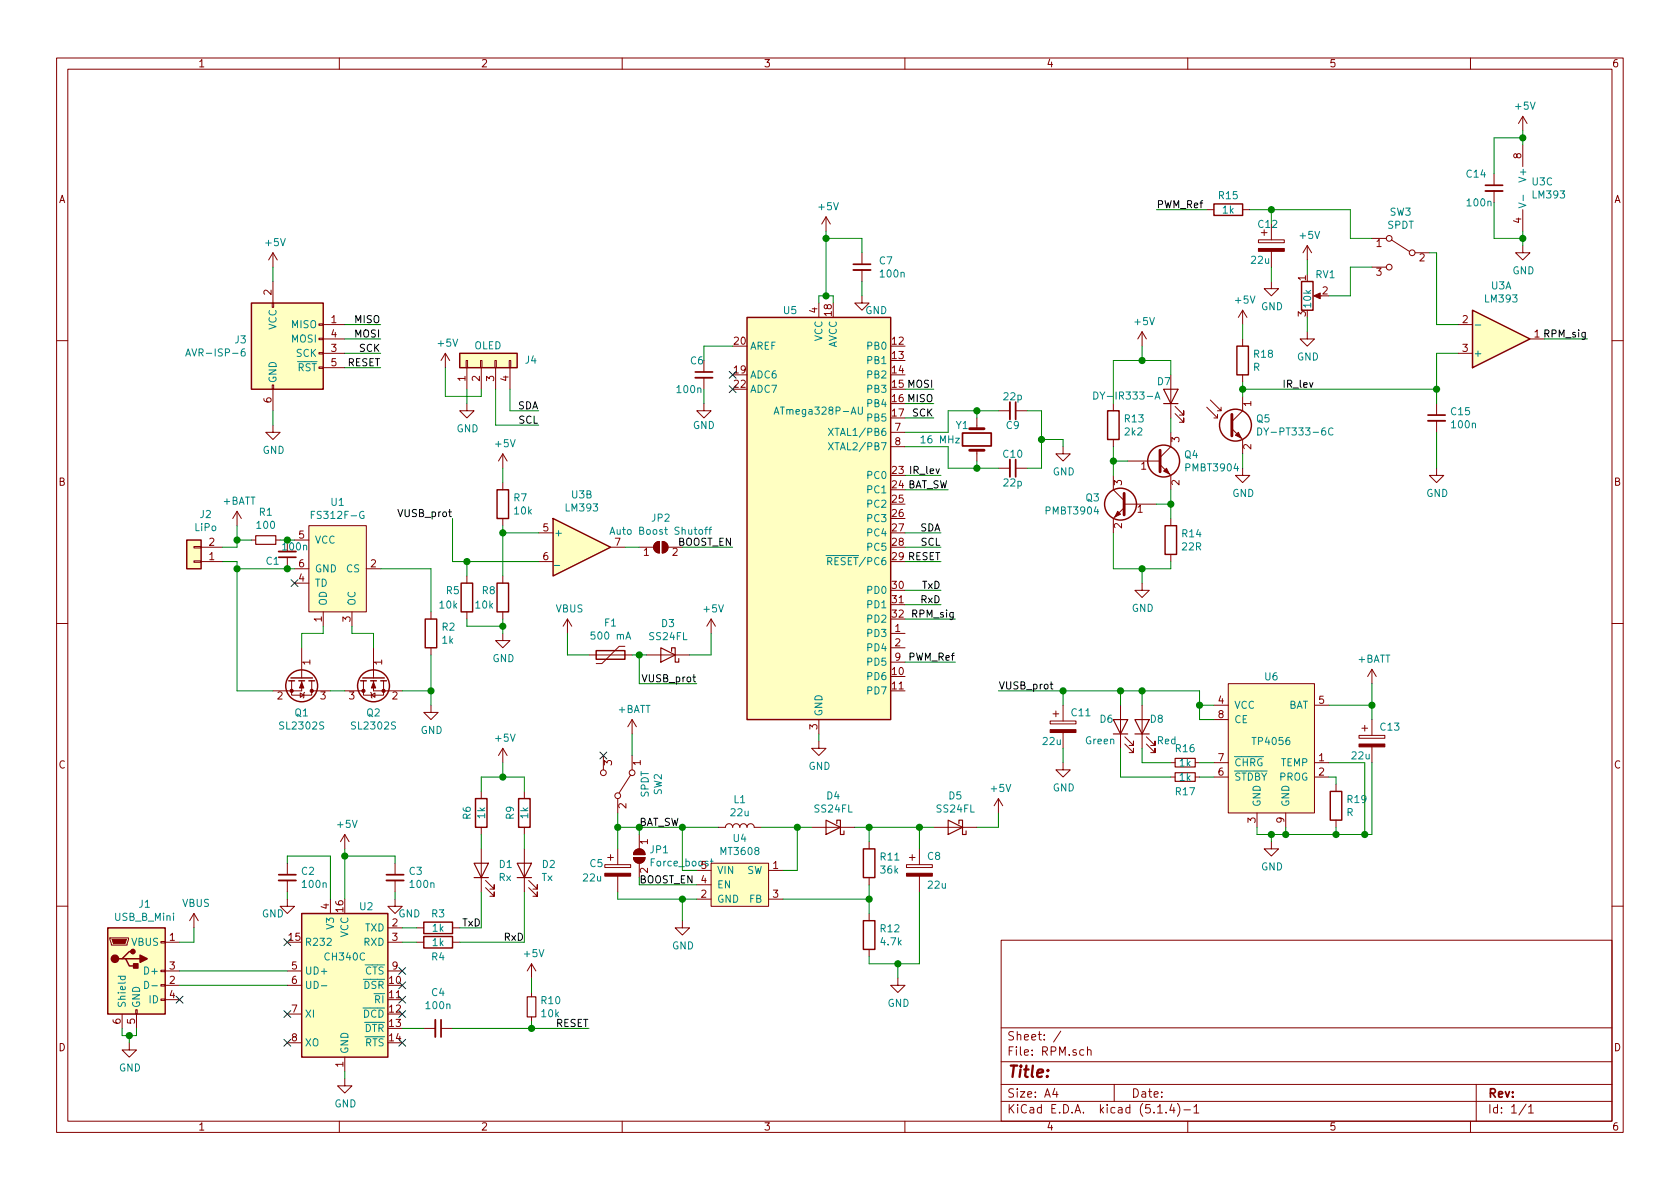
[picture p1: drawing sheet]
<svg xmlns="http://www.w3.org/2000/svg" width="297mm" height="210mm" viewBox="0 0 297 210" stroke-linecap="round" stroke-linejoin="round" font-family="sans-serif">
<g fill="none" stroke="#840000" stroke-width=".18">
<path d="M10 10.3h277v189.9h-277zM12 12.2h273v186.1h-273zM60 10.3v1.9M110 10.3v1.9M160 10.3v1.9M210 10.3v1.9M260 10.3v1.9M146 38.3l-.7 1.3M146 38.3v2.6M146 38.3l.8 1.3M213.4 37.1h1.2M219.7 37.1h1.3"/>
<path d="M224.8 39.6v2.8M264.2 30.7v2.1M264.2 33.8v2M269.2 20.6l-.7 1.2M269.2 20.6v2.5M269.2 25.6v3.9M269.2 37.1v3.8M269.2 20.6l.8 1.2M48.1 53.6h.3v.8h-.3zM48.3 44.7v2.5M48.3 49.8v3.8M48.3 44.7l-.8 1.3"/>
<path d="M48.3 44.7l.7 1.3M56.4 59.8h.7v.3h-.7zM56.4 57.3h.7v.2h-.7zM57.1 57.4h3.9M57.1 59.9h3.9M144.8 53.6v2.5M152.4 52.3v1.3h1.3l-1.3 1.3-1.3-1.3h1.3M152.4 44.7v2M152.4 47.7v2.1M201.9 58.7v2.5M201.9 58.7l-.7 1.2M201.9 58.7l.8 1.2"/>
<path d="M219.7 54.9l-.8 1.2M219.7 54.9v2.5M219.7 59.9v1.3M219.7 54.9l.8 1.2M222.5 42.4h4.6v.5h-4.6zM223 41.1h1M223.5 40.6v1.1M224.8 49.8v1.2h1.3l-1.3 1.3-1.3-1.3h1.3M224.8 44.4v2.8M231.1 58.7v1.2h1.3l-1.3 1.3-1.2-1.3h1.2M231.1 43.4l-.7 1.3M231.1 43.4v2.6"/>
<path d="M231.1 43.4l.8 1.3M232.7 52.3h1M242.6 42.2h2.5M242.6 47.2h2.5M246 42.4l3.2 2M250.2 44.7h2.5M257.8 57.4h2.5M269.2 43.4v1.3h1.3l-1.3 1.3-1.2-1.3h1.2M270.5 59.9h2.5M10 60.2h2M48.1 68.1h.3v.7h-.3zM48.3 75.2v1.2h1.2l-1.2 1.3-1.3-1.3h1.3"/>
<path d="M48.3 68.8v3.8M56.4 64.9h.7v.2h-.7zM56.4 62.4h.7v.2h-.7zM57.1 62.5h3.9M57.1 65h3.9M78.7 62.5l-.7 1.2M78.7 62.5v2.5M78.7 62.5l.8 1.2M82.4 63.7h.3v1.3h-.3zM82.5 71.4v1.2h1.3l-1.3 1.3-1.2-1.3h1.2M82.5 65v3.8M85 63.7h.2v1.3h-.2z"/>
<path d="M85.1 65v3.8M87.5 63.7h.3v1.3h-.3zM87.6 65v3.8M90 63.7h.3v1.3h-.3zM90.2 65v3.8M124.5 71.4v1.2h1.2l-1.2 1.3-1.3-1.3h1.3M124.5 63.7v2.1M124.5 66.8v2M157.5 76.4h2.5M157.5 79h2.5M172.7 73.9v1.9M172.7 79.6v1.9"/>
<path d="M176.5 72.6h2.1M179.6 72.6h2M188 79v1.3h1.2l-1.2 1.2-1.3-1.2h1.3M196.8 71.4v1.2M196.8 77.7v1.3M207 66.3v7.6M207 76.4v2.6l-1.9 1.9M207.8 73.1l1.5 1.6v-.8v.8h-.8M207.8 71.9l1.5 1.5v-.8v.8h-.8M213.4 72l1.9 1.9v-.6M214 70.7l1.9 1.9v-.6M214.6 73.9h.7"/>
<path d="M215.3 72.6h.6M217.8 75.8l1.9 1.9v2.6M219.7 66.3v1.3M219.7 70.1v2.5l-1.9 1.9M254 71.4v2M254 74.4v2M257.8 62.5h2.5M285 60.2h2M34.3 96.6h1.3v.3h-1.3zM34.3 99.2h1.3v.2h-1.3zM35.6 99.3h3.8M35.6 96.8h3.8"/>
<path d="M41.9 90.4l-.8 1.3M41.9 90.4v2.6M41.9 90.4l.8 1.3M44.4 95.5h.8M48.8 95.5h.7M50.8 98.5v2.1M52.1 95.5h2.5M54.6 93h10.2v15.2h-10.2zM88.9 80.3v2.5M88.9 85.3v1.3M88.9 91.7v1.3M88.9 80.3l-.8 1.2"/>
<path d="M88.9 80.3l.8 1.2M95.2 94.2h2.6M95.2 99.3h2.6M107.9 96.8h2.6M113 96.8h2.6M115.8 96.1l.4-.3h.4v2a1.03 1.03 0 0 1-.9-.6 1.03 1.03 0 0 1 .1-1.1zM117.1 95.8a1.02 1.02 0 0 1 1 1 1.02 1.02 0 0 1-1 1zM118.1 96.8h2.5M176.5 82.8h2.1M179.6 82.8h2M196.8 84.1v2.5l2 1.9M198.8 89.8l-2 1.9v2.5"/>
<path d="M198.8 89.1h5.7M199.4 81.5h5.7M205.1 82.2l1.9 1.9v2.5M207 91.7v1.3M207 98v1.3M219.7 82.8v1.3h1.3l-1.3 1.2-1.3-1.2h1.3M254 82.8v1.3h1.3l-1.3 1.2-1.3-1.2h1.3M10 110.3h2M52.1 100.6h2.5M52.1 103.1h2.5M53.3 114.5v5.1M53.3 119.7v.2"/>
<path d="M57.1 108.2v2.5M62.2 108.2v2.5M64.8 100.6h2.5M66 114.5v5.1M66 119.7v.2M76.2 108.2v1.3M76.2 114.5v1.3M82.5 101.8v1.3M82.5 108.2v1.3M88.9 112v1.3h1.3l-1.3 1.2-1.3-1.2h1.3M88.9 101.8v1.3M88.9 108.2v1.3"/>
<path d="M100.3 109.5l-.7 1.2M100.3 109.5v2.5M100.3 109.5l.8 1.2M104.1 115.8h7.7M110.5 114.3h-1l-3.1 3h-1M114.3 115.8h7.6M125.7 109.5l-.7 1.2M125.7 109.5v2.5M125.7 109.5l.8 1.2M157.5 112h2.5M157.5 114.5h2.5M157.5 117.1h2.5"/>
<path d="M201.9 103.1v1.3h1.3l-1.3 1.3-1.2-1.3h1.2M242.6 118.4l-.8 1.2M242.6 118.4v2.5M242.6 118.4l.7 1.2M285 110.3h2M51.6 120.4v2.5h3.5v-.7M53.1 122.5l.6 .4-.6 .4zM53.3 120.4v1.8h-5M53.8 122.4l-.1 .1v.8l-.1 .1M55.1 120.4v1.8M55.1 122.2h3.3M61 122.2h3.3"/>
<path d="M64.3 120.4v1.8M65.5 122.4l.2 .1v.8l.1 .1M65.7 122.9l.6-.4v.8zM66 120.4v1.8h5.1M67.8 120.4v2.5h-3.5v-.7M76.2 124.7v1.3h1.3l-1.3 1.2-1.3-1.2h1.3M85.1 139.9v1.3M88.9 132.3v2.6M88.9 132.3l-.8 1.3M88.9 132.3l.8 1.3M92.7 139.9v1.3M106.7 133.6v2.5"/>
<path d="M111.5 137l-2 3.2M111.8 127.2v2.6M111.8 133.6v2.5M111.8 127.2l-.8 1.3M111.8 127.2l.7 1.3M144.8 131.1v1.2h1.2l-1.2 1.3-1.3-1.3h1.3M144.8 127.2v2.6M185.7 127.5h4.5v.5h-4.5zM186.2 126.2h1M186.7 125.7v1M188 134.9v1.2h1.2l-1.2 1.3-1.3-1.3h1.3M188 124.7v2.8"/>
<path d="M188 129.5v2.8M198.1 124.7v7.6M198.9 131.6l1.5 1.5v-.8v.8h-.8M198.9 130.3l1.5 1.5v-.7v.7h-.8M201.9 124.7v7.6M202.7 131.6l1.5 1.5v-.8v.8h-.7M202.7 130.3l1.5 1.5v-.7v.7h-.7M207 134.9h.8M207 137.4h.8M211.3 134.9h.8M211.3 137.4h.8M214.6 134.9h2.6"/>
<path d="M214.6 137.4h2.6M214.6 124.7h2.6M214.6 127.2h2.6M217.2 120.9h15.2v22.9h-15.2zM232.4 134.9h2.5M232.4 137.4h2.5M232.4 124.7h2.5M236.2 138.7v1.2M240.3 130h4.6v.6h-4.6zM240.8 128.8h1M241.3 128.3v1M242.6 127.2v2.8"/>
<path d="M242.6 132.1v2.8M50.8 159v1.3h1.3l-1.3 1.2-1.3-1.2h1.3M50.8 152.6v2.1M50.8 155.7v2M58.4 159v2.5M61 147.6l-.8 1.2M61 147.6v2.5M61 147.6l.7 1.2M69.8 159v1.3h1.3l-1.3 1.2-1.2-1.2h1.2M69.8 152.6v2.1M69.8 155.7v2M85.1 146.3v1.3"/>
<path d="M85.1 150.1v7.6M85.9 157l1.5 1.5v-.8v.8h-.8M85.9 155.7l1.5 1.5v-.7v.7h-.8M92.7 146.3v1.3M92.7 150.1v7.6M93.5 157l1.5 1.5v-.8v.8h-.8M93.5 155.7l1.5 1.5v-.7v.7h-.8M106.9 152.9h4.6v.5h-4.6zM107.4 151.6h1.1M107.9 151.1v1M109.2 141.2v2.6M109.2 150.1v2.8"/>
<path d="M109.2 154.9v2.8M112 151.6h2a1.02 1.02 0 0 1-1 1 1.02 1.02 0 0 1-1-1zM112.2 150.5a1.02 1.02 0 0 1 1.2-.3 1.02 1.02 0 0 1 .6 .9h-2zM113 147.6v2.5M113 152.6v2.6M123.2 153.9h2.5M123.2 159h2.5M123.2 156.5h2.5M125.7 152.6h10.2v7.7h-10.2zM127 146.3h1.3a.63 .63 0 0 1 .6-.6 .63 .63 0 0 1 .6 .6 .63 .63 0 0 1 .7-.6 .63 .63 0 0 1 .6 .6 .63 .63 0 0 1 .6-.6 .63 .63 0 0 1 .7 .6 .63 .63 0 0 1 .6-.6 .63 .63 0 0 1 .6 .6h1.3M135.9 153.9h2.5M135.9 159h2.5"/>
<path d="M143.5 146.3h7.6M153.7 148.8v1.3M153.7 155.2v1.3M160.3 152.9h4.5v.5h-4.5zM160.8 151.6h1M161.3 151.1v1M162.6 150.1v2.8M162.6 154.9v2.8M165.1 146.3h7.6M176.5 141.2l-.7 1.3M176.5 141.2v2.6M176.5 141.2l.8 1.3"/>
<path d="M222.2 143.8v2.5M224.8 148.8v1.3h1.3l-1.3 1.3-1.3-1.3h1.3M227.3 143.8v2.5M236.2 145v1.3M10 160.2h2M19.4 165.9h3.3v.2l-.2 1h-2.8zM21.6 179.3v2.6M24 178.6h.3v.7h-.3zM24.1 179.3v2.6M28.4 176.7h.8v.2h-.8zM28.4 174.1h.8v.3h-.8zM28.4 171.6h.8v.2h-.8z"/>
<path d="M28.4 166.5h.8v.2h-.8zM29.2 166.6h2.5M29.2 174.2h2.5M29.2 171.7h2.5M29.2 176.8h2.5M34.3 161.5l-.8 1.3M34.3 161.5v2.6M34.3 161.5l.8 1.3M50.8 174.2h2.5M50.8 171.7h2.5M50.8 179.3h2.5M68.6 166.6h2.5"/>
<path d="M68.6 164.1h2.5M68.6 171.7h2.5M73.7 166.6h1.2M73.7 164.1h1.2M80 166.6h1.3M80 164.1h1.3M94 170.4v2.6M94 175.5v.8M94 179.8v.8M94 170.4l-.8 1.3M94 170.4l.7 1.3M120.6 162.8v1.3h1.3l-1.3 1.2-1.2-1.2h1.2"/>
<path d="M153.7 161.5v1.3M153.7 167.9v1.3M158.7 173v1.2h1.3l-1.3 1.3-1.2-1.3h1.2M177 166.3h108v32h-108zM285 160.2h2M22.9 184.4v1.3h1.2l-1.2 1.2-1.3-1.2h1.3M50.8 184.4h2.5M60 198.3v1.9M61 190.7v1.3h1.2l-1.2 1.3-1.3-1.3h1.3M61 186.9v2.6M74.9 181.9h2.1M78 181.9h2"/>
<path d="M110 198.3v1.9M160 198.3v1.9M177 194.8h108M177 191.8h108M177 187.8h108M177 181.8h108M186.5 192.5l-.4 1h1M186.8 193v1M187.6 182.3l-1.3 2M191.6 185.7l-.4-.1-.3 .3 .1 .6 .2 .1 .4-.1M192.3 185.7a.37 .37 0 0 1 .6 .1v.8M192.3 185.1v1.5"/>
<path d="M197 191.8v3M204.7 196.8h.8M206.2 196.7v.1M207.2 195.2l-.4 1.1h.9M207.5 195.8v1M208.2 195.1a1.71 1.71 0 0 1 0 2.3M209.3 196.3h1.2M210 198.3v1.9M211.1 195.8l.4-.5v1.5M211.1 196.8h.9M260 198.3v1.9M261 191.8v6.5"/>
<path d="M269.8 195.2l-1.2 2M270.3 195.8l.4-.5v1.5M270.3 196.8h.8"/>
<circle cx="245.6" cy="47.2" r=".51"/>
<circle cx="245.6" cy="42.2" r=".51"/>
<circle cx="249.7" cy="44.7" r=".51"/>
<circle cx="106.7" cy="136.6" r=".51"/>
<circle cx="111.8" cy="136.6" r=".51"/>
<circle cx="109.2" cy="140.7" r=".51"/>
</g>
<g fill="#ffffc2" stroke="#ffffc2" stroke-width=".18">
<path d="M44.4 53.6h12.7v15.2h-12.7z"/>
<path d="M97.8 91.7l10.1 5.1-10.1 5z"/>
<path d="M132.1 56.1h25.4v71.1h-25.4z"/>
<path d="M217.2 120.9h15.2v22.9h-15.2z"/>
<path d="M33 95.5h2.6v5.1h-2.6z"/>
<path d="M260.3 54.9l10.2 5-10.2 5.1z"/>
<path d="M81.3 62.5h10.1v2.5h-10.1z"/>
<path d="M54.6 93h10.2v15.2h-10.2z"/>
<path d="M19 164.1h10.2v15.2h-10.2z"/>
<path d="M53.3 161.5h15.3v25.4h-15.3z"/>
<path d="M125.7 152.6h10.2v7.7h-10.2z"/>
</g>
<g fill="none" stroke="#840000" stroke-width=".25">
<path d="M214.6 36.1h5.1v2h-5.1zM44.4 53.6h12.7v15.2h-12.7zM132.1 56.1h25.4v71.1h-25.4zM230.1 49.8h2.1v5.1h-2.1zM260.3 54.9l10.2 5-10.2 5.1zM81.3 62.5h10.1v2.5h-10.1zM195.8 72.6h2.1v5.1h-2.1zM218.7 61.2h2v5.1h-2zM33 95.5h2.6v5.1h-2.6zM87.9 86.6h2v5.1h-2zM97.8 91.7l10.1 5.1-10.1 5zM206 93h2v5h-2z"/>
<path d="M51.4 119.9h3.8M64.1 119.9h3.8M75.2 109.5h2v5h-2zM81.5 103.1h2.1v5.1h-2.1zM87.9 103.1h2v5.1h-2zM105.4 115.1h5.1v1.5h-5.1zM51.1 120.4h1M52.8 120.4h1M54.6 120.4h1M63.8 120.4h1M65.5 120.4h1M67.3 120.4h1"/>
<path d="M235.2 139.9h2v5.1h-2zM84.1 141.2h2v5.1h-2zM91.7 141.2h2v5.1h-2zM152.7 150.1h2v5.1h-2zM19 164.1h10.2v15.2h-10.2zM21.6 169.5h.6l.7 1.3h1.2M22.2 169.5h2.6M23.5 168.3h-.6l-1.3 1.2h-.6M53.3 161.5h15.3v25.4h-15.3zM74.9 165.6h5.1v2h-5.1zM74.9 163.1h5.1v2h-5.1zM152.7 162.8h2v5.1h-2z"/>
<circle cx="218.4" cy="75.2" r="2.82"/>
<circle cx="198.1" cy="89.1" r="2.82"/>
<circle cx="205.7" cy="81.5" r="2.82"/>
<circle cx="53.3" cy="121.3" r="2.82"/>
<circle cx="66" cy="121.3" r="2.82"/>
</g>
<g fill="none" stroke="#008484" stroke-width=".18">
<path d="M268.5 35.9l1.3 .4-1.3 .4M269.3 34.5v1M260.8 57.5h1M32.8 63l.5-1.3 .4 1.3M33 62.6h.6M43.3 61.7l-.4 .1a.87 .87 0 0 0 0 1.2l.4-.2v-.5l-.4-.1-.3 .2M136.9 73.2l.4-1.2 .4 1.2M137 72.9h.6M146.5 75.7l.8 1.3M146.5 78.3l.8 1.2M147.3 75.7l-.8 1.3M147.3 78.3l-.8 1.2"/>
<path d="M151.8 72v1l.2 .2h.2l.3-.2v-1M193.4 69.3a.64 .64 0 0 1 .7 .6 .64 .64 0 0 1-.7 .7zM204.2 70.6l.4-1.3 .5 1.3M204.3 70.2h.7M222.4 75.7a.64 .64 0 0 1 .7 .6 .64 .64 0 0 1-.7 .6zM235.7 75.8a.51 .51 0 0 0-.6 0 .51 .51 0 0 0-.2 .6 .46 .46 0 0 0 .2 .5 .46 .46 0 0 0 .6-.1M55 91h.5M55.7 90.4h-.7v1.3M64.3 90.5a.59 .59 0 0 0-.7 .6 .59 .59 0 0 0 .7 .5l.1-.4h-.3M107.8 94.5l.5-1.3 .4 1.3M108 94.1h.6M123.6 93.8l.2-.2 .4 .2v.5l-.1 .1-.3 .1-.2-.1z"/>
<path d="M124.6 93.6h.5M125.1 93.2l-.3 .2v1.1M125.3 93.6h.5M125.8 93.2l-.3 .2v1.1M146 98.2h1.3M146.4 99.3l.6-.1 .1-.2-.1-.3-.2-.1h-.4v1.3M146.7 99.3l.4 .6M110.7 113l.4-1.2 .4 1.2M125.6 152.3h.5M125.8 151.9v1.1l.3 .1M20.9 172.6h1.2M21.4 172.6l-.1 .4 .2 .2 .6-.1v-.5"/>
<path d="M25.6 173.5a.64 .64 0 0 1 .7 .7 .64 .64 0 0 1-.7 .6zM26.8 174.3h1M56.8 174.3h1"/>
</g>
<g fill="none" stroke="#840000" stroke-width=".2">
<path d="M205.7 68.8h2.6l-1.3 2.6zM205.7 71.4h2.6M45.2 94.7h3.6v1.6h-3.6zM116.8 114.5l2.6 1.3-2.6 1.3zM118.7 115.2v-.7h.7v2.6h.6v-.6M196.8 127.2h2.6l-1.3 2.6zM196.8 129.8h2.6M200.7 127.2h2.5l-1.3 2.6zM200.7 129.8h2.5M207.8 136.6h3.5v1.6h-3.5zM207.8 134.1h3.5v1.5h-3.5zM83.8 152.6h2.6l-1.3 2.6z"/>
<path d="M83.8 155.2h2.6M91.4 152.6h2.6l-1.3 2.6zM91.4 155.2h2.6M146 145l2.6 1.3-2.6 1.3zM148 145.7v-.7h.6v2.6h.6v-.7M167.6 145l2.6 1.3-2.6 1.3zM169.5 145.7v-.7h.7v2.6h.6v-.7M93.2 176.3h1.5v3.5h-1.5z"/>
</g>
<g fill="#840000" stroke="#840000" stroke-width=".18">
<path d="M222.5 43.9h4.6v.5h-4.6z"/>
<path d="M218.4 77l.5-.6 .6 1.1z"/>
<path d="M53.3 120.6l.4 1.1h-.7z"/>
<path d="M66 120.6l.4 1.1h-.7z"/>
<path d="M232.3 52.3l1.1-.5v1z"/>
<path d="M205.7 83.3l.5-.5 .6 1z"/>
<path d="M19.8 166.1h2.6l-.3 .8h-2z"/>
<path d="M112.2 150.5a1.02 1.02 0 0 1 1.2-.3 1.02 1.02 0 0 1 .6 .9h-2z"/>
<path d="M112 151.6h2a1.02 1.02 0 0 1-1 1 1.02 1.02 0 0 1-1-1z"/>
<path d="M240.3 131.6h4.6v.5h-4.6z"/>
<path d="M160.3 154.4h4.5v.5h-4.5z"/>
<path d="M185.7 129h4.5v.5h-4.5z"/>
<path d="M197.6 90.4l.5 .5-1 .5z"/>
<path d="M106.9 154.4h4.6v.5h-4.6z"/>
<path d="M115.8 96.1l.4-.3h.4v2a1.03 1.03 0 0 1-.9-.6 1.03 1.03 0 0 1 .1-1.1z"/>
<path d="M117.1 95.8a1.02 1.02 0 0 1 1 1 1.02 1.02 0 0 1-1 1z"/>
<circle cx="51.6" cy="122.2" r=".28"/>
<circle cx="55.1" cy="122.2" r=".28"/>
<circle cx="67.8" cy="122.2" r=".28"/>
<circle cx="64.3" cy="122.2" r=".28"/>
</g>
<path d="M262.6 33.8h3.1M150.9 47.7h3M122.9 66.8h3.1M178.6 71.1v3.1M252.5 74.4h3M49.3 97.5h3M178.6 81.3v3M49.3 155.7h3M68.3 155.7h3.1M77 180.3v3.1" fill="none" stroke="#840000" stroke-width=".33"/>
<path d="M262.6 32.8h3.1M150.9 46.7h3M122.9 65.8h3.1M170.2 76.6h5.1v2.3h-5.1zM179.6 71.1v3.1M252.5 73.4h3M49.3 98.5h3M179.6 81.3v3M49.3 154.7h3M68.3 154.7h3.1M78 180.3v3.1" fill="none" stroke="#840000" stroke-width=".3"/>
<path d="M171.4 75.8h2.6M171.4 79.6h2.6M205.1 79.6v3.8M217.8 73.3v3.8M198.8 87.2v3.9" fill="none" stroke="#840000" stroke-width=".51"/>
<g fill="#840000" stroke="#840000" stroke-width=".25">
<path d="M23.6 170.4h.8v.8h-.8z"/>
<path d="M24.8 168.9l1.2 .6-1.2 .7z"/>
<circle cx="20.3" cy="169.5" r=".63"/>
<circle cx="23.5" cy="168.3" r=".38"/>
</g>
<g fill="none" stroke="#008400" stroke-width=".18">
<path d="M204.5 37.1h8.9M221 37.1h17.8v5.1h3.8M224.8 37.1v2.5M264.2 35.8v6.4h5M269.2 23.1v2.5M269.2 24.4h-5v6.3M48.3 47.2v2.6M61 59.9h6.3M61 57.4h6.3M144.8 53.6v-1.3h2.5v1.3M146 42.2h6.4v2.5M146 40.9v11.4"/>
<path d="M152.4 49.8v2.5M219.7 57.4v2.5M224.8 47.2v2.6M231.1 46v2.5M231.1 56.1v2.6M242.6 47.2h-3.8v5.1h-3.9M252.7 44.7h1.3v12.7h3.8M269.2 40.9v2.5M273 59.9h7.7M48.3 72.6v2.6M61 65h6.3M61 62.5h6.3"/>
<path d="M78.7 65v5.1h6.4v-1.3M82.5 68.8v2.6M87.6 68.8v6.4h7.6M90.2 68.8v3.8h5M124.5 68.8v2.6M129.5 61.2h-5v2.5M160 71.4h5.1M160 73.9h5.1M160 79h7.6v3.8h8.9M160 68.8h5.1M172.7 72.6v1.3M176.5 72.6h-8.9v3.8h-7.6"/>
<path d="M181.6 72.6h2.5v10.2h-2.5M184.1 77.7h3.9v1.3M196.8 79v5.1M201.9 61.2v2.5M207 66.3v-2.6h-10.2v7.7M207 73.9v2.5M219.7 68.8h34.3M219.7 67.6v2.5M254 76.4v6.4M257.8 62.5h-3.8v8.9M39.4 99.3h2.5v22.9h6.4M41.9 93v3.8h-2.5"/>
<path d="M41.9 95.5h2.5M49.5 95.5h1.3M80 91.7v7.6h15.2M82.5 99.3v2.5M88.9 82.8v2.5M88.9 93v8.8M88.9 94.2h6.3M110.5 96.8h2.5M120.6 96.8h8.9M160 96.8h6.4M160 99.3h6.4M160 86.6h7.6"/>
<path d="M160 94.2h6.4M160 84.1h6.4M172.7 81.5v1.3M196.8 94.2v6.4h10.2v-1.3M196.8 81.5h2.6M204.5 89.1h2.5M207 86.6v5.1M219.7 80.3v2.5M41.9 100.6h10.2M57.1 110.7v1.3h-3.8v2.5M62.2 110.7v1.3h3.8v2.5M67.3 100.6h8.9v7.6"/>
<path d="M76.2 115.8v8.9M82.5 109.5v1.2h6.4M88.9 109.5v2.5M100.3 112v3.8h3.8M111.8 115.8h2.5M113 115.8v5.1h10.2M125.7 112v3.8h-3.8M160 117.1h8.9M160 104.4h6.4M160 106.9h6.4M160 109.5h8.9M201.9 100.6v2.5"/>
<path d="M58.4 122.2h2.6M71.1 122.2h5.1M85.1 139.9v-2.5h7.6v2.5M88.9 134.9v2.5M111.8 129.8v3.8M144.8 129.8v1.3M176.5 122.2h35.6v5h2.5M188 122.2v2.5M188 132.3v2.6M198.1 122.2v2.5M198.1 132.3v5.1h8.9M201.9 122.2v2.5"/>
<path d="M201.9 132.3v2.6h5.1M212.1 134.9h2.5M212.1 137.4h2.5M212.1 124.7h2.5M234.9 134.9h6.4v12.7M234.9 137.4h1.3v1.3M234.9 124.7h7.7M242.6 134.9v12.7h-20.4v-1.3M242.6 120.9v6.3M50.8 152.6v-1.2h7.6v7.6M50.8 157.7v1.3M61 151.4h8.8v1.2"/>
<path d="M61 150.1v8.9M69.8 157.7v1.3M85.1 147.6v2.5M85.1 157.7v6.4h-3.8M92.7 147.6v2.5M92.7 157.7v8.9h-11.4M109.2 146.3h17.8M109.2 157.7v1.3h14M109.2 143.8v6.3M113 146.3v1.3M113 156.5h10.2M120.6 146.3v7.6"/>
<path d="M120.6 159v3.8M134.6 146.3h8.9M138.4 159h15.3M141 146.3v7.6h-2.6M151.1 146.3h14M153.7 146.3v2.5M153.7 156.5v5M162.6 146.3v3.8M162.6 157.7v12.7h-8.9v-1.2M176.5 143.8v2.5h-3.8M224.8 147.6v1.2M227.3 146.3v1.3"/>
<path d="M236.2 146.3v1.3M31.7 174.2h19.1M31.7 171.7h19.1M34.3 164.1v2.5h-2.6M71.1 166.6h2.6M71.1 164.1h2.6M94 173v2.5M158.7 170.4v2.6M21.6 181.9v1.2h2.5v-1.2M22.9 183.1v1.3M61 189.5v1.2M71.1 181.9h3.8"/>
<path d="M80 181.9h24.1M94 180.6v1.3"/>
</g>
<path d="M185.7 121h.5M185.9 120.6v1.1l.3 .1" fill="none" stroke="#000" stroke-width=".18"/>
<g fill="#008400" stroke="#008400" stroke-width=".25">
<circle cx="153.7" cy="159" r=".51"/>
<circle cx="113" cy="146.3" r=".51"/>
<circle cx="82.6" cy="99.3" r=".51"/>
<circle cx="207" cy="89.1" r=".51"/>
<circle cx="146.1" cy="42.2" r=".51"/>
<circle cx="158.8" cy="170.4" r=".51"/>
<circle cx="146.1" cy="52.3" r=".51"/>
<circle cx="88.9" cy="110.7" r=".51"/>
<circle cx="201.9" cy="100.6" r=".51"/>
<circle cx="184.2" cy="77.7" r=".51"/>
<circle cx="224.8" cy="147.6" r=".51"/>
<circle cx="227.3" cy="147.6" r=".51"/>
<circle cx="141" cy="146.3" r=".51"/>
<circle cx="172.7" cy="82.8" r=".51"/>
<circle cx="172.7" cy="72.6" r=".51"/>
<circle cx="201.9" cy="63.7" r=".51"/>
<circle cx="269.2" cy="24.4" r=".51"/>
<circle cx="254" cy="68.8" r=".51"/>
<circle cx="269.2" cy="42.2" r=".51"/>
<circle cx="50.8" cy="100.6" r=".51"/>
<circle cx="88.9" cy="137.4" r=".51"/>
<circle cx="94" cy="181.9" r=".51"/>
<circle cx="224.8" cy="37.1" r=".51"/>
<circle cx="242.6" cy="124.7" r=".51"/>
<circle cx="236.2" cy="147.6" r=".51"/>
<circle cx="76.2" cy="122.2" r=".51"/>
<circle cx="50.8" cy="95.5" r=".51"/>
<circle cx="241.3" cy="147.6" r=".51"/>
<circle cx="162.6" cy="146.3" r=".51"/>
<circle cx="41.9" cy="95.5" r=".51"/>
<circle cx="41.9" cy="100.6" r=".51"/>
<circle cx="219.7" cy="68.8" r=".51"/>
<circle cx="61" cy="151.4" r=".51"/>
<circle cx="212.1" cy="124.7" r=".51"/>
<circle cx="201.9" cy="122.2" r=".51"/>
<circle cx="198.1" cy="122.2" r=".51"/>
<circle cx="120.7" cy="146.3" r=".51"/>
<circle cx="109.2" cy="146.3" r=".51"/>
<circle cx="188" cy="122.2" r=".51"/>
<circle cx="120.7" cy="159" r=".51"/>
<circle cx="196.9" cy="81.5" r=".51"/>
<circle cx="153.7" cy="146.3" r=".51"/>
<circle cx="88.9" cy="94.2" r=".51"/>
<circle cx="22.9" cy="183.1" r=".51"/>
<circle cx="113" cy="115.8" r=".51"/>
</g>
<g fill="none" stroke="#000084" stroke-width=".18">
<path d="M128.9 68.2l1.2 1.2M128.9 65.7l1.2 1.2M130.1 68.2l-1.2 1.2M130.1 65.7l-1.2 1.2M51.5 102.5l1.2 1.2M52.7 102.5l-1.2 1.2M106.1 133l1.2 1.2M107.3 133l-1.2 1.2M31.1 176.2l1.3 1.2M32.4 176.2l-1.3 1.2M50.2 178.7l1.2 1.2M50.2 166l1.2 1.2"/>
<path d="M51.4 178.7l-1.2 1.2M51.4 166l-1.2 1.2M70.5 171.1l1.2 1.2M70.5 173.6l1.2 1.2M70.5 176.2l1.2 1.2M70.5 178.7l1.2 1.2M71.7 171.1l-1.2 1.2M71.7 173.6l-1.2 1.2M71.7 176.2l-1.2 1.2M71.7 178.7l-1.2 1.2M50.2 183.8l1.2 1.2M51.4 183.8l-1.2 1.2"/>
<path d="M70.5 183.8l1.2 1.2M71.7 183.8l-1.2 1.2"/>
</g>
<text font-size="2.8" fill="#840000" x="178" y="190.5">Title:</text>
<g font-size="2.1" fill="#840000">
<text x="178" y="184">Sheet: /</text>
<text x="178" y="186.7">File: RPM.sch</text>
<text x="178" y="196.9">KiCad E.D.A. kicad (5.1.4)-1</text>
<text x="178" y="194.1">Size: A4</text>
<text x="200" y="194.1">Date:</text>
<text x="263" y="194.1">Rev:</text>
<text x="263" y="196.9">Id: 1/1</text>
</g>
<g font-size="1.8" fill="#840000">
<text x="35" y="11.9">1</text>
<text x="85" y="11.9">2</text>
<text x="135" y="11.9">3</text>
<text x="185" y="11.9">4</text>
<text x="235" y="11.9">5</text>
<text x="285" y="11.9">6</text>
<text x="269" y="28" transform="rotate(-90 269 28)">8</text>
<text x="10.4" y="35.9">A</text>
<text x="285.4" y="35.9">A</text>
<text x="269" y="39.5" transform="rotate(-90 269 39.5)">4</text>
<text x="243.4" y="43.7">1</text>
<text x="251" y="46.2">2</text>
<text x="48" y="52.2" transform="rotate(-90 48 52.2)">2</text>
<text x="230.9" y="49.6" transform="rotate(-90 230.9 49.6)">1</text>
<text x="233.8" y="52.1">2</text>
<text x="243.4" y="48.8">3</text>
<text x="58.6" y="57.1">1</text>
<text x="58.6" y="59.7">4</text>
<text x="144.5" y="55.3" transform="rotate(-90 144.5 55.3)">4</text>
<text x="147.1" y="55.8" transform="rotate(-90 147.1 55.8)">18</text>
<text x="230.9" y="56" transform="rotate(-90 230.9 56)">3</text>
<text x="258.6" y="57.1">2</text>
<text x="58.6" y="62.2">3</text>
<text x="58.6" y="64.8">5</text>
<text x="129.8" y="61">20</text>
<text x="157.8" y="61">12</text>
<text x="157.8" y="63.5">13</text>
<text x="258.6" y="62.2">3</text>
<text x="48" y="71.2" transform="rotate(-90 48 71.2)">6</text>
<text x="82.3" y="67.4" transform="rotate(-90 82.3 67.4)">1</text>
<text x="84.8" y="67.4" transform="rotate(-90 84.8 67.4)">2</text>
<text x="87.4" y="67.4" transform="rotate(-90 87.4 67.4)">3</text>
<text x="89.9" y="67.4" transform="rotate(-90 89.9 67.4)">4</text>
<text x="129.8" y="66">19</text>
<text x="129.8" y="68.6">22</text>
<text x="157.8" y="66">14</text>
<text x="221.2" y="71.9" transform="rotate(-90 221.2 71.9)">1</text>
<text x="157.8" y="73.7">17</text>
<text x="158.3" y="76.2">7</text>
<text x="157.8" y="83.8">23</text>
<text x="158.3" y="78.7">8</text>
<text x="201.8" y="83.1">1</text>
<text x="208.5" y="78.2" transform="rotate(-90 208.5 78.2)">3</text>
<text x="221.2" y="79.5" transform="rotate(-90 221.2 79.5)">2</text>
<text x="10.4" y="85.9">B</text>
<text x="157.8" y="88.9">25</text>
<text x="198.4" y="85.8" transform="rotate(-90 198.4 85.8)">3</text>
<text x="208.5" y="85.8" transform="rotate(-90 208.5 85.8)">2</text>
<text x="285.4" y="85.9">B</text>
<text x="52.9" y="95.2">5</text>
<text x="96" y="94">5</text>
<text x="157.8" y="91.4">26</text>
<text x="157.8" y="94">27</text>
<text x="198.4" y="93.4" transform="rotate(-90 198.4 93.4)">2</text>
<text x="201.1" y="90.7">1</text>
<text x="37" y="99.1">1</text>
<text x="37" y="96.5">2</text>
<text x="52.9" y="100.3">6</text>
<text x="65.6" y="100.3">2</text>
<text x="96" y="99.1">6</text>
<text x="108.7" y="96.5">7</text>
<text x="113.8" y="98.3">1</text>
<text x="118.9" y="98.3">2</text>
<text x="157.8" y="96.5">28</text>
<text x="52.9" y="102.9">4</text>
<text x="157.8" y="104.1">30</text>
<text x="157.8" y="106.7">31</text>
<text x="56.9" y="110" transform="rotate(-90 56.9 110)">1</text>
<text x="62" y="110" transform="rotate(-90 62 110)">3</text>
<text x="157.8" y="109.2">32</text>
<text x="158.3" y="111.8">1</text>
<text x="54.9" y="117.6" transform="rotate(-90 54.9 117.6)">1</text>
<text x="67.6" y="117.6" transform="rotate(-90 67.6 117.6)">1</text>
<text x="157.8" y="119.4">10</text>
<text x="158.3" y="114.3">2</text>
<text x="158.3" y="116.8">9</text>
<text x="49" y="123.7">2</text>
<text x="56.7" y="123.7">3</text>
<text x="61.7" y="123.7">3</text>
<text x="69.4" y="123.7">2</text>
<text x="157.8" y="121.9">11</text>
<text x="215.4" y="124.5">4</text>
<text x="233.2" y="124.5">5</text>
<text x="144.5" y="129" transform="rotate(-90 144.5 129)">3</text>
<text x="215.4" y="127">8</text>
<text x="10.4" y="135.9">C</text>
<text x="108.2" y="135.4" transform="rotate(-90 108.2 135.4)">3</text>
<text x="113.3" y="135.4" transform="rotate(-90 113.3 135.4)">1</text>
<text x="215.4" y="137.2">6</text>
<text x="215.4" y="134.6">7</text>
<text x="233.2" y="134.6">1</text>
<text x="233.2" y="137.2">2</text>
<text x="285.4" y="135.9">C</text>
<text x="110.7" y="143" transform="rotate(-90 110.7 143)">2</text>
<text x="114.6" y="149.3" transform="rotate(-90 114.6 149.3)">1</text>
<text x="222" y="145.5" transform="rotate(-90 222 145.5)">3</text>
<text x="227.1" y="145.5" transform="rotate(-90 227.1 145.5)">9</text>
<text x="114.6" y="154.4" transform="rotate(-90 114.6 154.4)">2</text>
<text x="124" y="153.7">5</text>
<text x="136.7" y="153.7">1</text>
<text x="58.2" y="160.8" transform="rotate(-90 58.2 160.8)">4</text>
<text x="60.7" y="161.2" transform="rotate(-90 60.7 161.2)">16</text>
<text x="124" y="158.7">2</text>
<text x="124" y="156.2">4</text>
<text x="136.7" y="158.7">3</text>
<text x="30" y="166.4">1</text>
<text x="51.1" y="166.4">15</text>
<text x="69.4" y="163.8">2</text>
<text x="69.4" y="166.4">3</text>
<text x="30" y="174">2</text>
<text x="30" y="171.4">3</text>
<text x="51.6" y="171.4">5</text>
<text x="51.6" y="174">6</text>
<text x="68.9" y="174">10</text>
<text x="69.4" y="171.4">9</text>
<text x="30" y="176.5">4</text>
<text x="51.6" y="179.1">7</text>
<text x="68.9" y="176.5">11</text>
<text x="68.9" y="179.1">12</text>
<text x="10.4" y="185.9">D</text>
<text x="21.3" y="181.1" transform="rotate(-90 21.3 181.1)">6</text>
<text x="23.9" y="181.1" transform="rotate(-90 23.9 181.1)">5</text>
<text x="51.6" y="184.1">8</text>
<text x="68.9" y="181.6">13</text>
<text x="68.9" y="184.1">14</text>
<text x="285.4" y="185.9">D</text>
<text x="60.7" y="188.7" transform="rotate(-90 60.7 188.7)">1</text>
<text x="35" y="199.9">1</text>
<text x="85" y="199.9">2</text>
<text x="135" y="199.9">3</text>
<text x="185" y="199.9">4</text>
<text x="235" y="199.9">5</text>
<text x="285" y="199.9">6</text>
</g>
<g font-size="1.8" fill="#008484">
<text x="268" y="19.4">+5V</text>
<text x="215.5" y="35.2">R15</text>
<text x="259.4" y="31.4">C14</text>
<text x="269.9" y="31.8" transform="rotate(-90 269.9 31.8)">V+</text>
<text x="270.9" y="32.8">U3C</text>
<text x="271.1" y="35.1">LM393</text>
<text x="144.8" y="37.2">+5V</text>
<text x="216.2" y="37.8">1k</text>
<text x="222.5" y="40.3">C12</text>
<text x="245.3" y="40.5">SPDT</text>
<text x="245.7" y="38.1">SW3</text>
<text x="259.5" y="36.5">100n</text>
<text x="47" y="43.5">+5V</text>
<text x="155.5" y="46.8">C7</text>
<text x="221.3" y="46.7">22u</text>
<text x="229.9" y="42.3">+5V</text>
<text x="155.8" y="49.1">100n</text>
<text x="218.5" y="53.7">+5V</text>
<text x="232.7" y="49.2">RV1</text>
<text x="262.7" y="53.5">LM393</text>
<text x="263.7" y="51.2">U3A</text>
<text x="267.4" y="48.5">GND</text>
<text x="48.9" y="58.3" transform="rotate(-90 48.9 58.3)">VCC</text>
<text x="51.6" y="58">MISO</text>
<text x="138.6" y="55.5">U5</text>
<text x="153" y="55.5">GND</text>
<text x="200.7" y="57.5">+5V</text>
<text x="223" y="54.9">GND</text>
<text x="231.8" y="54.3" transform="rotate(-90 231.8 54.3)">10k</text>
<text x="33.8" y="63">AVR-ISP-6</text>
<text x="41.6" y="60.7">J3</text>
<text x="51.6" y="60.6">MOSI</text>
<text x="52.4" y="63.1">SCK</text>
<text x="52.6" y="65.7">RST</text>
<text x="77.5" y="61.3">+5V</text>
<text x="83.8" y="61.8">OLED</text>
<text x="92.9" y="64.3">J4</text>
<text x="122.1" y="64.4">C6</text>
<text x="132.6" y="61.8">AREF</text>
<text x="145.4" y="60.4" transform="rotate(-90 145.4 60.4)">VCC</text>
<text x="148" y="61.6" transform="rotate(-90 148 61.6)">AVCC</text>
<text x="153.5" y="61.8">PB0</text>
<text x="153.5" y="64.4">PB1</text>
<text x="221.6" y="65.6">R</text>
<text x="221.8" y="63.3">R18</text>
<text x="229.3" y="63.7">GND</text>
<text x="260.5" y="63.1">+</text>
<text x="48.9" y="67.8" transform="rotate(-90 48.9 67.8)">GND</text>
<text x="119.8" y="69.5">100n</text>
<text x="132.6" y="66.9">ADC6</text>
<text x="132.6" y="69.5">ADC7</text>
<text x="153.5" y="66.9">PB2</text>
<text x="153.5" y="69.5">PB3</text>
<text x="177.5" y="70.8">22p</text>
<text x="194.4" y="70.7">DY-IR333-A</text>
<text x="204.7" y="68.1">D7</text>
<text x="80.7" y="76.4">GND</text>
<text x="122.5" y="75.9">GND</text>
<text x="137.7" y="73.3">ATmega328P-AU</text>
<text x="147.4" y="77.1">XTAL1/PB6</text>
<text x="153.5" y="72">PB4</text>
<text x="153.5" y="74.5">PB5</text>
<text x="169.1" y="75.9">Y1</text>
<text x="178" y="75.9">C9</text>
<text x="198.9" y="74.7">R13</text>
<text x="199" y="77">2k2</text>
<text x="222.2" y="74.7">Q5</text>
<text x="223.5" y="77">DY-PT333-6C</text>
<text x="256.6" y="73.4">C15</text>
<text x="256.8" y="75.7">100n</text>
<text x="46.4" y="80.3">GND</text>
<text x="87.7" y="79.1">+5V</text>
<text x="147.4" y="79.6">XTAL2/PB7</text>
<text x="163.2" y="78.4">16 MHz</text>
<text x="177.4" y="80.9">C10</text>
<text x="209.5" y="81">Q4</text>
<text x="209.8" y="83.4">PMBT3904</text>
<text x="39.4" y="89.2">+BATT</text>
<text x="58.6" y="89.5">U1</text>
<text x="90.9" y="88.7">R7</text>
<text x="101.1" y="88.1">U3B</text>
<text x="153.5" y="84.7">PC0</text>
<text x="153.5" y="87.2">PC1</text>
<text x="153.5" y="89.8">PC2</text>
<text x="177.5" y="86">22p</text>
<text x="186.1" y="84.1">GND</text>
<text x="192" y="88.7">Q3</text>
<text x="217.9" y="87.9">GND</text>
<text x="252.2" y="87.9">GND</text>
<text x="34.5" y="93.9">LiPo</text>
<text x="35.4" y="91.6">J2</text>
<text x="45.5" y="93.5">100</text>
<text x="45.9" y="91.2">R1</text>
<text x="55.6" y="91.8">FS312F-G</text>
<text x="91" y="91">10k</text>
<text x="97.9" y="94.9">+</text>
<text x="100.1" y="90.4">LM393</text>
<text x="108.7" y="94.6">Auto Boost Shutoff</text>
<text x="115.3" y="92.2">JP2</text>
<text x="153.5" y="92.3">PC3</text>
<text x="153.5" y="94.9">PC4</text>
<text x="185.1" y="91">PMBT3904</text>
<text x="209.1" y="95">R14</text>
<text x="47.1" y="99.9">C1</text>
<text x="55.6" y="96.1">VCC</text>
<text x="55.6" y="101.2">GND</text>
<text x="61.3" y="101.2">CS</text>
<text x="97.9" y="99.9">_</text>
<text x="147.1" y="99.9">RESET/PC6</text>
<text x="153.5" y="97.4">PC5</text>
<text x="209.1" y="97.3">22R</text>
<text x="55.6" y="103.8">TD</text>
<text x="57.8" y="107.2" transform="rotate(-90 57.8 107.2)">OD</text>
<text x="62.9" y="107.2" transform="rotate(-90 62.9 107.2)">OC</text>
<text x="77.8" y="107.6">10k</text>
<text x="78.9" y="105.1">R5</text>
<text x="84.2" y="107.6">10k</text>
<text x="85.3" y="105.1">R8</text>
<text x="153.5" y="105">PD0</text>
<text x="153.5" y="107.6">PD1</text>
<text x="78.2" y="111.5">R2</text>
<text x="78.2" y="113.8">1k</text>
<text x="98.3" y="108.3">VBUS</text>
<text x="104.8" y="113.1">500 mA</text>
<text x="106.9" y="110.8">F1</text>
<text x="114.9" y="113.2">SS24FL</text>
<text x="117" y="110.9">D3</text>
<text x="124.5" y="108.3">+5V</text>
<text x="153.5" y="112.6">PD3</text>
<text x="153.5" y="110.1">PD2</text>
<text x="200.1" y="108.2">GND</text>
<text x="87.1" y="117.1">GND</text>
<text x="153.5" y="115.2">PD4</text>
<text x="153.5" y="117.7">PD5</text>
<text x="240.1" y="117.2">+BATT</text>
<text x="153.5" y="120.3">PD6</text>
<text x="153.5" y="122.8">PD7</text>
<text x="218.2" y="125.3">VCC</text>
<text x="223.7" y="120.3">U6</text>
<text x="227.8" y="125.3">BAT</text>
<text x="49.7" y="129">SL2302S</text>
<text x="52.2" y="126.7">Q1</text>
<text x="62.4" y="129">SL2302S</text>
<text x="64.9" y="126.7">Q2</text>
<text x="74.4" y="129.8">GND</text>
<text x="87.7" y="131.2">+5V</text>
<text x="109.3" y="126.1">+BATT</text>
<text x="145.4" y="126.7" transform="rotate(-90 145.4 126.7)">GND</text>
<text x="184.5" y="131.7">22u</text>
<text x="189.5" y="126.7">C11</text>
<text x="192" y="131.6">Green</text>
<text x="194.5" y="127.8">D6</text>
<text x="203.4" y="127.8">D8</text>
<text x="204.6" y="131.6">Red</text>
<text x="218.2" y="127.9">CE</text>
<text x="221.7" y="131.7">TP4056</text>
<text x="244.1" y="129.2">C13</text>
<text x="143" y="136.1">GND</text>
<text x="207.9" y="133">R16</text>
<text x="208.6" y="135.6">1k</text>
<text x="218.2" y="135.5">CHRG</text>
<text x="226.5" y="135.5">TEMP</text>
<text x="239.1" y="134.3">22u</text>
<text x="114.7" y="141" transform="rotate(-90 114.7 141)">SPDT</text>
<text x="117" y="140.6" transform="rotate(-90 117 140.6)">SW2</text>
<text x="129.8" y="142">L1</text>
<text x="144.1" y="143.7">SS24FL</text>
<text x="146.2" y="141.4">D4</text>
<text x="165.7" y="143.7">SS24FL</text>
<text x="167.8" y="141.4">D5</text>
<text x="175.3" y="140">+5V</text>
<text x="186.1" y="139.9">GND</text>
<text x="207.9" y="140.6">R17</text>
<text x="208.6" y="138.1">1k</text>
<text x="218.2" y="138">STDBY</text>
<text x="222.9" y="142.7" transform="rotate(-90 222.9 142.7)">GND</text>
<text x="226.2" y="138">PROG</text>
<text x="228" y="142.7" transform="rotate(-90 228 142.7)">GND</text>
<text x="238.3" y="142">R19</text>
<text x="59.7" y="146.4">+5V</text>
<text x="83.2" y="144.9" transform="rotate(-90 83.2 144.9)">R6</text>
<text x="85.8" y="144.7" transform="rotate(-90 85.8 144.7)">1k</text>
<text x="90.9" y="144.9" transform="rotate(-90 90.9 144.9)">R9</text>
<text x="93.4" y="144.7" transform="rotate(-90 93.4 144.7)">1k</text>
<text x="129.3" y="144.3">22u</text>
<text x="129.7" y="148.9">U4</text>
<text x="238.1" y="144.3">R</text>
<text x="53.3" y="154.7">C2</text>
<text x="72.4" y="154.7">C3</text>
<text x="88.2" y="155.8">Rx</text>
<text x="88.3" y="153.5">D1</text>
<text x="95.8" y="155.8">Tx</text>
<text x="95.9" y="153.5">D2</text>
<text x="103.2" y="155.9">22u</text>
<text x="104.3" y="153.3">C5</text>
<text x="115" y="150.9">JP1</text>
<text x="126.7" y="154.6">VIN</text>
<text x="127.6" y="151.2">MT3608</text>
<text x="132" y="154.6">SW</text>
<text x="155.7" y="152.2">R11</text>
<text x="155.8" y="154.5">36k</text>
<text x="164" y="152.1">C8</text>
<text x="223" y="153.9">GND</text>
<text x="24.6" y="160.5">J1</text>
<text x="32.2" y="160.4">VBUS</text>
<text x="53.6" y="157">100n</text>
<text x="63.7" y="161">U2</text>
<text x="72.6" y="157">100n</text>
<text x="126.7" y="159.6">GND</text>
<text x="126.7" y="157.1">EN</text>
<text x="132.5" y="159.6">FB</text>
<text x="164.2" y="157.1">22u</text>
<text x="20.3" y="162.8">USB_B_Mini</text>
<text x="23.3" y="167.3">VBUS</text>
<text x="46.3" y="162.2">GND</text>
<text x="53.8" y="167.3">R232</text>
<text x="59.1" y="164.2" transform="rotate(-90 59.1 164.2)">V3</text>
<text x="61.6" y="165.8" transform="rotate(-90 61.6 165.8)">VCC</text>
<text x="64.3" y="167.3">RXD</text>
<text x="64.5" y="164.7">TXD</text>
<text x="70.4" y="162.2">GND</text>
<text x="76.4" y="162.2">R3</text>
<text x="76.5" y="167.3">1k</text>
<text x="76.5" y="164.8">1k</text>
<text x="118.8" y="167.9">GND</text>
<text x="155.7" y="164.9">R12</text>
<text x="155.8" y="167.2">4.7k</text>
<text x="25.9" y="172.3">D+</text>
<text x="53.8" y="172.3">UD+</text>
<text x="57.6" y="169.8">CH340C</text>
<text x="64.5" y="172.3">CTS</text>
<text x="76.4" y="169.8">R4</text>
<text x="92.8" y="169.3">+5V</text>
<text x="22.2" y="178.3" transform="rotate(-90 22.2 178.3)">Shield</text>
<text x="24.8" y="178.3" transform="rotate(-90 24.8 178.3)">GND</text>
<text x="26.4" y="177.4">ID</text>
<text x="53.8" y="174.9">UD-</text>
<text x="53.8" y="180">XI</text>
<text x="64.2" y="180">DCD</text>
<text x="64.3" y="174.9">DSR</text>
<text x="66.3" y="177.4">RI</text>
<text x="75.5" y="178.5">100n</text>
<text x="76.4" y="176.1">C4</text>
<text x="95.8" y="177.6">R10</text>
<text x="95.8" y="179.9">10k</text>
<text x="156.9" y="178">GND</text>
<text x="53.8" y="185">XO</text>
<text x="64.4" y="182.5">DTR</text>
<text x="64.5" y="185">RTS</text>
<text x="21" y="189.5">GND</text>
<text x="61.6" y="186.4" transform="rotate(-90 61.6 186.4)">GND</text>
<text x="59.1" y="195.8">GND</text>
</g>
<g font-size="1.8">
<text x="204.5" y="36.8">PWM_Ref</text>
<text x="62.8" y="59.7">MOSI</text>
<text x="62.8" y="57.1">MISO</text>
<text x="271.3" y="59.7">1 RPM_sig</text>
<text x="61.4" y="64.8">RESET</text>
<text x="63.6" y="62.2">SCK</text>
<text x="157.8" y="68.6">15 MOSI</text>
<text x="157.8" y="71.1">16 MISO</text>
<text x="227.2" y="68.6">IR_lev</text>
<text x="91.5" y="72.4">SDA</text>
<text x="91.7" y="74.9">SCL</text>
<text x="161.4" y="73.7">SCK</text>
<text x="161.2" y="83.8">IR_lev</text>
<text x="157.8" y="86.4">24 BAT_SW</text>
<text x="70.7" y="91.4">VUSB_prot</text>
<text x="162.6" y="94">SDA</text>
<text x="119.8" y="96.5">BOOST_EN</text>
<text x="157.8" y="99.1">29 RESET</text>
<text x="162.8" y="96.5">SCL</text>
<text x="162.8" y="106.7">RxD</text>
<text x="163" y="104.1">TxD</text>
<text x="161.4" y="109.2">RPM_sig</text>
<text x="160.8" y="116.8">PWM_Ref</text>
<text x="113.8" y="120.6">VUSB_prot</text>
<text x="176.5" y="121.9">VUSB_prot</text>
<text x="113" y="146">BAT_SW</text>
<text x="113" y="156.2">BOOST_EN</text>
<text x="81.7" y="163.8">TxD</text>
<text x="89.2" y="166.4">RxD</text>
<text x="98.2" y="181.6">RESET</text>
</g>
<g font-size="1.8" fill="#008400">
<text x="50.1" y="97.3">100n</text>
<text x="115.2" y="153.2">Force_boost</text>
</g>
</svg>
